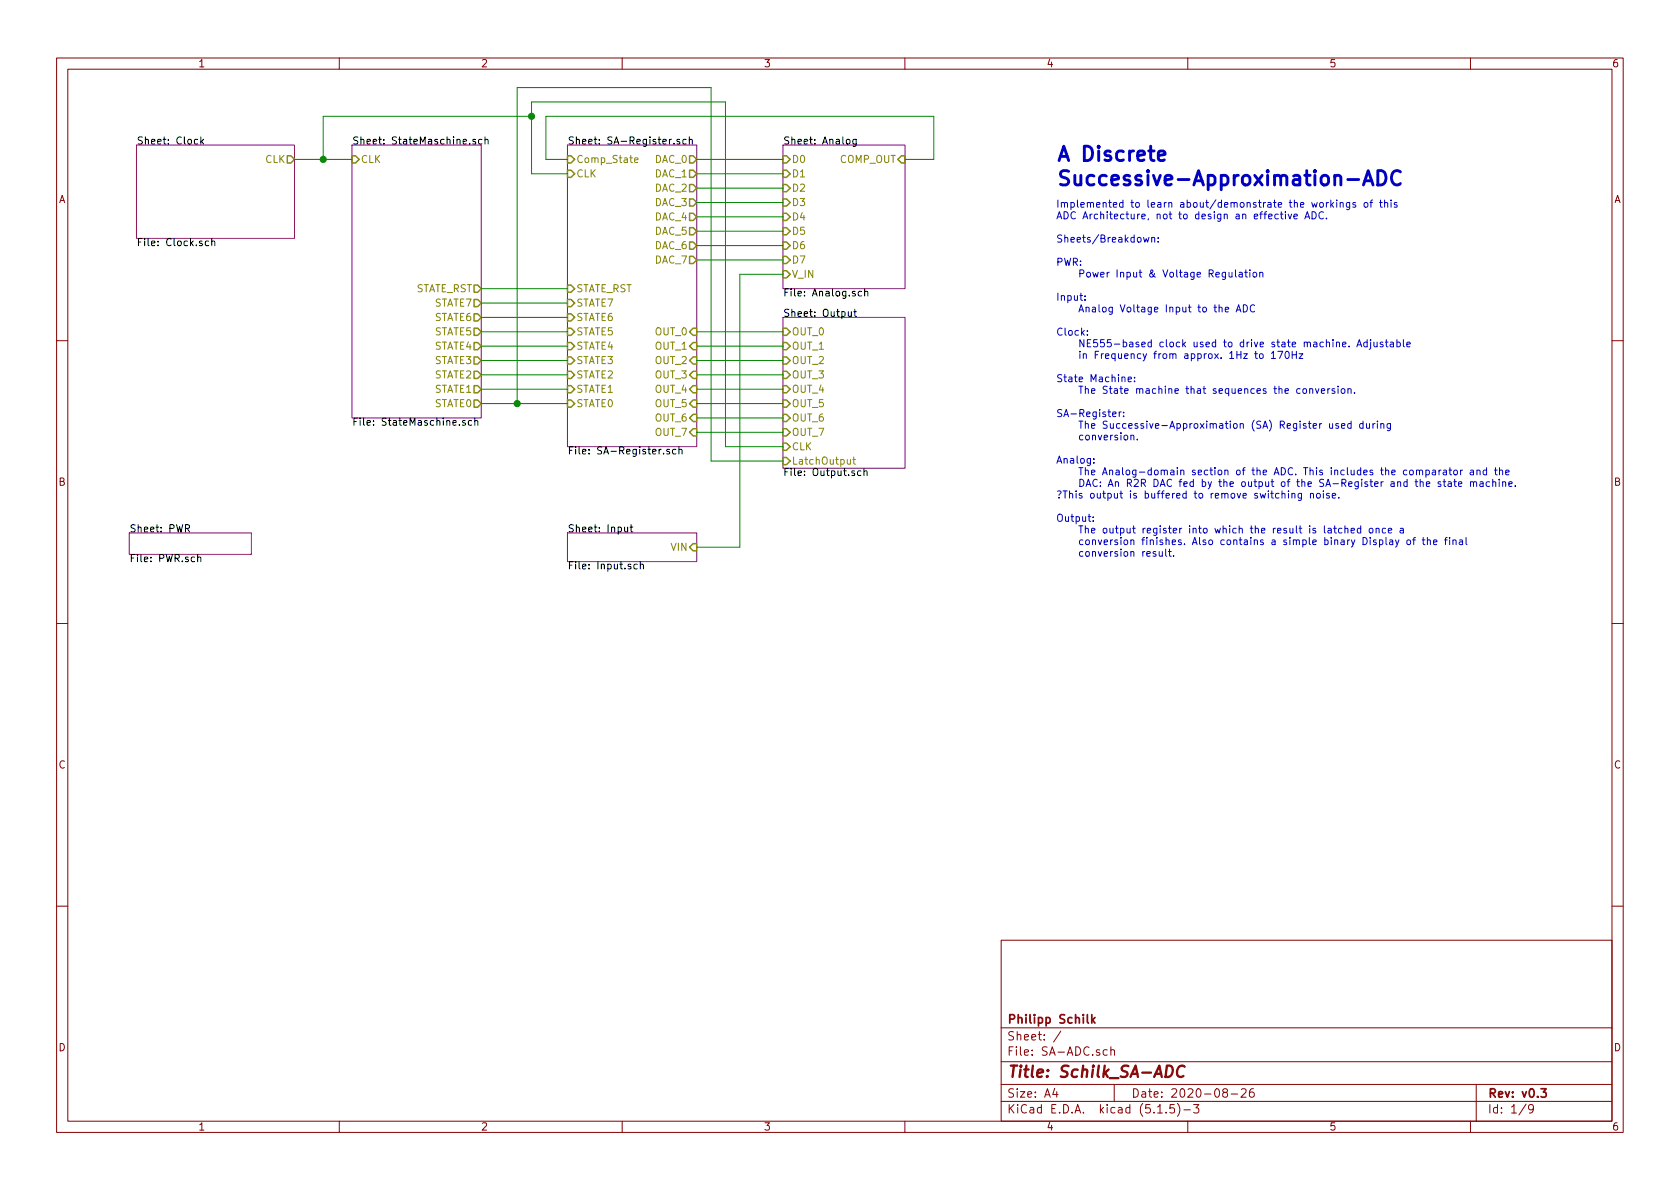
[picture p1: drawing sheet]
<svg xmlns="http://www.w3.org/2000/svg" width="297mm" height="210mm" viewBox="0 0 297 210" stroke-linecap="round" stroke-linejoin="round" font-family="sans-serif">
<g fill="none" stroke="#840000" stroke-width=".18">
<path d="M10 10.3h277v189.9h-277zM12 12.2h273v186.1h-273zM60 10.3v1.9M110 10.3v1.9M160 10.3v1.9M210 10.3v1.9M260 10.3v1.9M10 60.2h2M285 60.2h2M10 110.3h2M285 110.3h2M10 160.2h2"/>
<path d="M177 166.3h108v32h-108zM285 160.2h2M60 198.3v1.9M110 198.3v1.9M160 198.3v1.9M177 194.8h108M177 191.8h108M177 187.8h108M177 181.8h108M186.5 192.5l-.4 1h1M186.8 193v1M187.6 182.3l-1.3 2"/>
<path d="M195.8 185.7l-.5-.1-.3 .3 .1 .6 .2 .1 .5-.1M196.4 185.7h.1a.37 .37 0 0 1 .6 .1v.8M196.4 185.1v1.5M197 191.8v3M204.7 196.8h.8M206.2 196.7v.1M207.6 195.3h-.7l-.1 .7 .2-.1 .5 .1 .2 .2-.1 .5-.2 .1-.6-.1M208.2 195.1a1.71 1.71 0 0 1 0 2.3M209.3 196.3h1.2M210 198.3v1.9M211 195.3h1l-.5 .6 .4 .1v.7l-.2 .1-.7-.1M216.5 193.2l-.3-.3 .1-.2a.48 .48 0 0 1 .6-.1l.1 .2-.1 .3-.6 .1a.48 .48 0 0 0 0 .7l.2 .1 .5-.1v-.4l-.2-.3"/>
<path d="M217.7 193.5h1.1M219.5 192.7l.2-.2h.3l.3 .2v.3v.2l-.9 .8h.9M221.6 192.5a.59 .59 0 0 0-.7 .7l.1 .7 .2 .1 .5-.1 .1-.5-.2-.2-.4-.1-.3 .3M260 198.3v1.9M261 191.8v6.5M269.8 195.2l-1.2 2M271.1 196l-.3 .3-.4-.1-.1-.2v-.4l.1-.2 .4-.1 .2 .2a1.19 1.19 0 0 1-.2 1.2l-.4 .1"/>
</g>
<path d="M192.3 179.4v1.3l.2 .2M193 179.4v1.5M193.6 179.9l-.6 .6M193.2 180.4l.4 .5M272.5 192.5h.9l-.5 .6 .4 .1v.7l-.2 .1-.6-.1" fill="none" stroke="#840000" stroke-width=".3"/>
<path d="M206.3 188.4h.5a1.09 1.09 0 0 1 .6 1.1 1.09 1.09 0 0 1-.8 .9h-.5zM209.4 188.6a.87 .87 0 0 0-1 0 .87 .87 0 0 0-.3 1 .69 .69 0 0 0 .3 .8 .69 .69 0 0 0 .8-.1" fill="none" stroke="#840000" stroke-width=".41"/>
<path d="M24.1 25.6h28v16.6h-28zM62.2 25.6h22.9v48.3h-22.9zM100.3 25.6h22.9v53.4h-22.9zM138.4 25.6h21.6v25.4h-21.6zM138.4 56.1h21.6v26.7h-21.6zM22.9 94.2h21.5v3.8h-21.5zM100.3 94.2h22.9v5.1h-22.9z" fill="none" stroke="#840084" stroke-width=".18"/>
<g fill="none" stroke="#000" stroke-width=".18">
<path d="M35 24.7l-.4-.1-.2 .3 .1 .5h.5M35.5 24.2v1.3M35.6 25l.4 .5M36 24.6l-.5 .5M84.1 24.7l-.3-.1-.2 .2v.2l.5 .1v.3h-.5M85.2 24.7l-.3-.1-.3 .3 .1 .5h.5M85.8 24.8l.1-.2 .3 .1 .1 .8M85.8 24.2v1.3M120.2 24.7l-.3-.1-.2 .2v.2l.5 .1v.3h-.5M121.3 24.7l-.3-.1-.3 .3 .1 .5h.5M121.9 24.8l.1-.2 .4 .1v.8M121.9 24.2v1.3"/>
<path d="M149.7 24.7l.3-.1 .3 .3-.1 .5-.3 .1-.2-.2zM151.4 24.6v1l-.3 .3-.3-.1M151.4 24.7l-.4-.1-.2 .3 .1 .5h.5M36.9 42.7l-.4-.1-.2 .2 .1 .6h.5M37.4 42.7l.2-.1 .3 .1 .1 .8M37.4 42.2v1.3M150 55.1v.8l.3 .1 .2-.2M150.5 55.1v.9M151 55.1h.4M151.1 54.7v1.1l.3 .2M152.3 51.6l-.3-.1-.3 .2 .2 .6h.4M152.9 51.6l.2-.1 .3 .1v.7"/>
<path d="M152.9 51.1v1.2M82.2 74.4h-.3l-.1 .1v.2l.4 .1v.4h-.4M83.4 74.4h-.4l-.2 .2 .1 .6h.5M83.9 74.5l.2-.1h.3l.1 .8M83.9 73.9v1.3M118.4 79.5l-.3-.1-.2 .2v.2l.5 .1v.3h-.5M119.5 79.5l-.3-.1-.3 .3 .1 .5h.5M120 79.6l.2-.2 .3 .1 .1 .8M120 79v1.3M32.8 93.4l.7-.1v-.4l-.2-.1h-.5v1.3M33.1 93.4l.4 .7M35 98.6l.1-.1h.3l.1 .8"/>
<path d="M35 98.1v1.2M110.4 93.2l.1 .8 .3 .1 .2-.2M111 93.2v.9M111.4 93.2h.5M111.6 92.8v1.1l.3 .2M112.7 99.8h-.4l-.2 .2 .1 .6h.5M113.2 99.9l.2-.1h.3l.1 .8M113.2 99.3v1.3M152.2 83.3h-.3l-.3 .2 .1 .5h.5M152.8 83.4l.2-.1h.2l.1 .8M152.8 82.8v1.3"/>
</g>
<g fill="none" stroke="#848400" stroke-width=".25">
<path d="M50.8 27.6h.6l.7 .6-.7 .6h-.6zM62.2 27.6h.7l.6 .6-.6 .6h-.7zM100.3 27.6h.7l.6 .6-.6 .6h-.7zM100.3 30.1h.7l.6 .6-.6 .7h-.7zM121.9 27.6h.7l.6 .6-.6 .6h-.7zM121.9 30.1h.7l.6 .6-.6 .7h-.7zM121.9 37.7h.7l.6 .6-.6 .7h-.7zM121.9 35.2h.7l.6 .6-.6 .6h-.7zM121.9 32.6h.7l.6 .7-.6 .6h-.7zM138.4 27.6h.7l.6 .6-.6 .6h-.7zM138.4 30.1h.7l.6 .6-.6 .7h-.7zM138.4 32.6h.7l.6 .7-.6 .6h-.7z"/>
<path d="M138.4 35.2h.7l.6 .6-.6 .6h-.7zM138.4 37.7h.7l.6 .6-.6 .7h-.7zM159.4 27.6h.6v1.2h-.6l-.7-.6zM83.8 58h.7l.6 .7-.6 .6h-.7zM83.8 55.5h.7l.6 .6-.6 .7h-.7zM83.8 53h.7l.6 .6-.6 .6h-.7zM83.8 50.4h.7l.6 .6-.6 .7h-.7zM100.3 58h.7l.6 .7-.6 .6h-.7zM100.3 55.5h.7l.6 .6-.6 .7h-.7zM100.3 53h.7l.6 .6-.6 .6h-.7zM100.3 50.4h.7l.6 .6-.6 .7h-.7zM121.9 40.3h.7l.6 .6-.6 .6h-.7z"/>
<path d="M121.9 42.8h.7l.6 .6-.6 .7h-.7zM121.9 45.3h.7l.6 .7-.6 .6h-.7zM122.6 58h.6v1.3h-.6l-.7-.6zM138.4 40.3h.7l.6 .6-.6 .6h-.7zM138.4 42.8h.7l.6 .6-.6 .7h-.7zM138.4 45.3h.7l.6 .7-.6 .6h-.7zM138.4 47.9h.7l.6 .6-.6 .6h-.7zM138.4 58h.7l.6 .7-.6 .6h-.7zM83.8 70.7h.7l.6 .7-.6 .6h-.7zM83.8 68.2h.7l.6 .6-.6 .7h-.7zM83.8 65.7h.7l.6 .6-.6 .6h-.7zM83.8 63.1h.7l.6 .6-.6 .7h-.7z"/>
<path d="M83.8 60.6h.7l.6 .6-.6 .6h-.7zM100.3 70.7h.7l.6 .7-.6 .6h-.7zM100.3 68.2h.7l.6 .6-.6 .7h-.7zM100.3 65.7h.7l.6 .6-.6 .6h-.7zM100.3 63.1h.7l.6 .6-.6 .7h-.7zM100.3 60.6h.7l.6 .6-.6 .6h-.7zM121.9 61.2l.7-.6h.6v1.2h-.6zM121.9 68.8l.7-.6h.6v1.3h-.6zM121.9 73.9l.7-.6h.6v1.2h-.6zM122.6 63.1h.6v1.3h-.6l-.7-.7zM122.6 65.7h.6v1.2h-.6l-.7-.6zM122.6 70.7h.6v1.3h-.6l-.7-.6z"/>
<path d="M122.6 75.8h.6v1.3h-.6l-.7-.7zM138.4 60.6h.7l.6 .6-.6 .6h-.7zM138.4 63.1h.7l.6 .6-.6 .7h-.7zM138.4 65.7h.7l.6 .6-.6 .6h-.7zM138.4 68.2h.7l.6 .6-.6 .7h-.7zM138.4 70.7h.7l.6 .7-.6 .6h-.7zM138.4 73.3h.7l.6 .6-.6 .6h-.7zM138.4 75.8h.7l.6 .6-.6 .7h-.7zM138.4 78.4h.7l.6 .6-.6 .6h-.7zM121.9 96.8l.7-.7h.6v1.3h-.6zM138.4 80.9h.7l.6 .6-.6 .7h-.7z"/>
</g>
<path d="M112.2 28.3l.6-.1v-.2l-.4-.1-.2 .2 .1 .6h.5M149.8 81.2l.1 .8 .3 .1 .2-.1M150.4 81.2v.9M150.8 81.2h.5M151 80.8v1.1l.3 .2" fill="none" stroke="#848400" stroke-width=".18"/>
<g fill="none" stroke="#008400" stroke-width=".18">
<path d="M52.1 28.2h10.1M94 20.6h-36.9v7.6M100.3 28.2h-3.8v-7.6h68.6v7.6h-5.1M100.3 30.7h-6.3v-12.7h34.3v61h10.1M123.2 28.2h15.2M123.2 30.7h15.2M123.2 33.3h15.2M123.2 35.8h15.2M123.2 38.3h15.2M85.1 51h15.2M85.1 53.6h15.2M85.1 56.1h15.2"/>
<path d="M85.1 58.7h15.2M123.2 58.7h15.2M123.2 40.9h15.2M123.2 43.4h15.2M123.2 46h15.2M138.4 48.5h-7.6v48.3h-7.6M85.1 61.2h15.2M85.1 71.4h15.2M85.1 63.7h15.2M85.1 66.3h15.2M85.1 68.8h15.2M91.4 71.4v-55.9h34.3v66h12.7"/>
<path d="M123.2 61.2h15.2M123.2 71.4h15.2M123.2 63.7h15.2M123.2 66.3h15.2M123.2 68.8h15.2M123.2 73.9h15.2M123.2 76.4h15.2"/>
</g>
<g fill="none" stroke="#0000c2" stroke-width=".18">
<path d="M226.4 37.9h.4M226.5 37.4v1.1l.3 .2M227.3 37.9v.8M227.8 37.9l.3 .8 .3-.8M228.8 38.3l.6-.1-.1-.3h-.3l-.2 .1 .1 .7h.4M230.7 38.7l.4-1.3 .5 1.3M230.8 38.3h.6M232 37.4a.64 .64 0 0 1 .7 .7 .64 .64 0 0 1-.7 .6zM234 37.6a.6 .6 0 0 0-.9 .4 .6 .6 0 0 0 .7 .7l.2-.1M234.5 38.6v.1M234.9 35.8l-.4 .2M235.3 35.4v1.2"/>
<path d="M235.4 36.2l.4 .4M235.8 35.8l-.5 .5M236.3 35.4v.1M236.3 35.8v.8M237 35.9l.1-.1 .3 .1 .1 .7M237 35.8v.8M238.6 35.8v1.2l-.2 .1-.3-.1M238.6 35.9l-.3-.1-.3 .2 .2 .6h.4M239.7 35.9l-.3-.1-.2 .2v.2l.5 .1v.3h-.5M241.3 35.9l.3-.1 .3 .2-.2 .6h-.3l-.2-.2zM242.2 35.8h.5M242.7 35.4l-.3 .2v1"/>
<path d="M243.9 35.8h.5M244.1 35.4v1.1l.3 .1M244.8 35.9l.2-.1 .3 .1 .1 .7M244.8 35.4v1.2M245.9 35.4v.1M245.9 35.8v.8M247 35.9l-.3-.1-.2 .2 .1 .2 .4 .1v.3h-.5M191.8 53v.1M191.8 52.3v.1M192.3 59.2v.1M192.3 58.5v.1M202.2 42l.2 .8 .3-.6 .2 .6 .2-.8"/>
<path d="M203.6 42.1l.2-.1h.3l.1 .8M203.6 42v.8M204.8 42.7v.1M204.8 42v.2M214.6 54.3h.5M214.8 53.9v1.1l.3 .2M215.5 54.5l.2-.2 .3 .1 .1 .8M215.5 53.9v1.3M216.6 54.7l.6-.1v-.2l-.4-.1-.2 .2 .1 .6h.5M216.7 48.2l-.1 1.1-.1 .1-.3-.1M216.7 48.2h-.4l-.2 .2 .1 .5h.5M217.3 48.2v.7l.4 .1 .1-.1"/>
<path d="M217.8 48.2v.8M218.4 47.7v1.1l.2 .2M218.6 55.2l.4-1.3 .4 1.3M218.7 54.8h.6M219.1 48.2h.5l.1 .8M219.7 48.5h-.5l-.2 .2 .1 .2h.6M219.8 53.9a.64 .64 0 0 1 .8 .6 .64 .64 0 0 1-.8 .7zM220.1 48.2h.4M220.3 47.7v1.1l.2 .2M221 47.7v.1M221 48.2v.8M221.6 48.2h.3l.3 .2-.1 .5-.3 .1-.2-.1z"/>
<path d="M221.8 54a.5 .5 0 0 0-.6 0 .5 .5 0 0 0-.1 .6 .45 .45 0 0 0 .2 .5 .45 .45 0 0 0 .5-.1M222.7 48.3l.2-.1h.3l.1 .8M222.7 48.2v.8M196.7 73.2l.6-.1v-.2l-.4-.1-.2 .2 .1 .6h.5M197.9 72.8v.9M198.2 77v.8M198.2 72.8l-.2 .1-.1 .2M198.7 73.6v.1M198.7 72.9v.1M198.8 77.1l.2-.1 .3 .1 .1 .5-.1 .1-.3 .1-.2-.1zM199.5 67.1l.6-.1-.1-.3h-.4l-.1 .1v.7h.5M199.9 77.1l.2-.1h.3l.1 .8"/>
<path d="M199.9 77v.8M200.6 67.4v.1M200.6 66.7v.1M201.1 77.7v.1M221.8 62.6h.5M222 62.1v1.1l.3 .2M222.7 62.7l.2-.1 .4 .1v.5l-.1 .1-.3 .1-.2-.1zM224.8 62.5l.3-.4v1.3M224.8 63.4h.7M225.9 62.1h.9l-.6 1.3M227.3 62.2l.2-.1a.67 .67 0 0 1 .5 .7 .67 .67 0 0 1-.5 .6l-.3-.5zM228.5 62.1v1.3"/>
<path d="M228.5 62.7h.7M229.2 62.1v1.3M229.7 62.6h.7l-.7 .8h.7M229.9 68.8l-.4-.1-.2 .3 .1 .5h.5M230.5 68.8l.3-.1 .2 .2-.1 .6-.3 .1-.2-.3zM231.6 68.9l.1-.2 .4 .1v.8M231.6 68.7v.9M232.6 68.7l.3 .9 .3-.9M233.6 69.1l.6-.1v-.2l-.4-.1-.2 .2 .1 .6h.5M234.8 68.7v.9M235.1 74.9v.8h.3l.2-.1M235.1 68.7l-.3 .3"/>
<path d="M235.6 74.9v.8M236 68.8l-.3-.1-.2 .2 .1 .2 .4 .1v.3h-.5M236.3 60.6l.2-.1h.3v.8M236.3 60.5v.8M236.6 68.3v.1M236.6 68.7v.9M236.7 74.9h-.4l-.1 .2v.2l.5 .1v.3h-.5M237.2 68.9l.2-.2 .3 .2 .1 .4-.1 .2-.3 .1-.2-.2zM237.2 75.3l.6-.1-.1-.3h-.3l-.2 .2 .1 .6h.4M237.4 60.9l.6-.1-.1-.3h-.3l-.2 .2v.6h.5M238.3 68.9l.2-.2 .3 .1 .1 .8M238.3 68.7v.9"/>
<path d="M238.5 61.2v.1M238.9 74.9h-.4l-.2 .2 .1 .6h.5M238.9 74.5v1.2M239.5 69.4v.2M239.9 61.3l.4-1.2 .5 1.2M240 61h.6M241 74.9h-.4l-.2 .2 .1 .6h.5M241 74.5v1.2M241.6 74.9l.1 .8h.3l.1-.1M241.7 60.5h-.3l-.3 .2 .1 .6h.5M241.7 60.1v1.2M242.1 74.9v.8"/>
<path d="M242.3 60.5v1.1l-.2 .2M242.3 60.1v.1M242.7 74.9v.8M242.9 60.5l.1 .8h.3l.2-.1M243.1 74.9l-.4 .2M243.5 60.5v.8M243.5 74.5v.1M243.5 74.9v.8M244.1 75l.2-.1h.3l.1 .8M244.1 74.9v.8M244.5 60.5h-.3l-.2 .2 .1 .2 .4 .1v.3h-.5M244.9 60.5h.5"/>
<path d="M245.1 60.1v1.1l.3 .1M245.8 60.5h.5l.1 .8M245.8 74.9v1l-.2 .3-.3-.1M245.8 74.9h-.3l-.3 .2 .2 .6h.4M246.4 60.8l-.5 .1-.1 .1 .1 .3h.5M247 60.5h.3l.3 .2-.1 .6h-.5M247 60.1v1.2M248.1 60.1v1.1l.2 .1M248.7 60.9l.7-.1-.1-.3h-.4l-.2 .2 .1 .6h.5M193.3 92.1v.1M193.3 91.4v.1M193.4 81.8v.1"/>
<path d="M193.4 81.1v.1M202.8 97.9l.6-.1-.1-.2-.3-.1-.2 .2v.6h.5M204.3 97.6l-.3-.1-.1 .2v.2l.4 .1v.3h-.4M205 97.5v.8l.3 .1 .2-.2M205.5 97.5v.9M206.1 97.1v1.1l.2 .2M206.6 97.5h.5M206.8 97.1v1.1l.3 .2M207.5 98.2v.2M226.7 87.4l.1-.2 .4 .1v.8M226.7 86.8v1.3M227.8 87.2v.9"/>
<path d="M228.4 87.4l.2-.2 .3 .1 .1 .8M228.4 87.2v.9M230.1 87.2v1.1l-.2 .2-.3-.1M230.1 87.3l-.4-.1-.2 .3 .1 .5h.5M231.7 87.4l.2-.2 .3 .1v.8M231.7 87.2v.9M232.9 87.3l.3-.1 .3 .3-.2 .5-.3 .1-.2-.2zM234 87.2v.9M234.2 93v1.1l.1 .2M234.8 93.5h.5l.1 .8M235 87.3l-.3-.1-.2 .2 .1 .2 .4 .1v.3h-.5M235.4 93.7l-.5 .1-.1 .1v.3h.6"/>
<path d="M235.6 87.6l.6-.1-.1-.2-.4-.1-.1 .2v.6h.5M235.8 93.4h.5M236 93v1.1l.3 .2M236.7 88v.1M237.3 93.5l-.4-.1-.2 .2 .1 .6h.5M237.8 93.5l.2-.1 .3 .1v.8M237.8 93v1.3M238.9 93.8l.6-.1-.1-.2-.3-.1-.2 .2v.6h.5M240.6 93.5l-.4-.1-.2 .2 .1 .6h.5M240.6 93v1.3M242.2 93.5l.3-.1 .2 .1-.1 .7-.3 .1-.2-.2v-.5zM243.3 93.5l.2-.1 .3 .1v.8"/>
<path d="M243.3 95.5h-.3l-.2 .2 .1 .1 .4 .2v.3h-.5M243.3 93.4v.9M243.9 95.5h.4l.2 .2-.1 .6h-.5M243.9 95.5v1.2M245 93.5l-.4-.1-.2 .2 .1 .6h.5M245.1 95v1.1l.1 .2M245.5 93.8l.6-.1-.1-.2-.3-.1-.2 .2v.6h.5M245.7 95.5h.5l.1 .8M246.3 95.8h-.5l-.1 .2v.3h.6M246.7 95.5l.3 .8M247.3 95.5l-.4 1.1-.2 .1M247.6 93.5h.5v.8"/>
<path d="M248.1 93.7l-.4 .1-.2 .1 .1 .3h.5M248.8 95.6l.2-.1 .4 .1v.5l-.1 .2h-.3l-.2-.1zM249.8 95.5h.5M250.3 95l-.3 .2v1.1M250.4 83.3l.2-.2 .3 .1 .1 .8M250.4 83.1v.9M251 83.3l.2-.2 .3 .1v.8M251.1 85.3l.2-.1h.3v.8M251.5 95.5h.4M251.6 95v1.1l.3 .2M252.1 83.2l.4-.1 .2 .3-.1 .5h-.5M252.1 83.1v1.3"/>
<path d="M252.2 85.6l.6-.1-.1-.3h-.3l-.2 .2v.6h.5M252.4 95.6l.2-.1h.3v.8M252.4 95v1.3M253.3 83.2h.5v.8M253.5 95.9l.6-.1-.1-.3h-.4l-.1 .2v.6h.5M253.8 83.4l-.4 .1-.2 .2 .2 .3 .4-.1M254.4 83.1v.9M254.7 85.2h-.3l-.1 .2v.1l.4 .2v.3h-.4M254.8 83.1l-.4 .3M255.1 85.2h.5M255.2 83.2h.5l.1 .8M255.3 84.8v1l.3 .2"/>
<path d="M255.4 95.5h.5M255.8 83.4l-.5 .1-.2 .2 .1 .2h.6M255.9 95l-.3 .2v1.1M256.1 85.2h.4l.1 .8M256.2 83.1h.5M256.3 95v.2M256.3 95.5v.8M256.4 82.7v1.1l.3 .2M256.6 85.5h-.4l-.2 .2 .1 .3h.5M256.9 95.6l.2-.1h.3l.1 .8M256.9 95.5v.8M257 85.2h.5"/>
<path d="M257.1 83.2l.4-.1 .1 .2v.6l-.3 .1-.3-.3zM257.2 84.8v1l.3 .2M257.9 85.6l.6-.1-.1-.3h-.3l-.2 .2v.6h.5M258.1 95.5h.4l.1 .8M258.2 83.1v.9M258.6 83.1l-.4 .3M258.6 95.8h-.4l-.2 .2 .2 .3h.4M259.2 95v1.1l.2 .2M260 83.2h.5v.8M260 85.3l.2-.1h.3v.8M260 85.2v.8M260.5 83.4l-.4 .1-.2 .2 .1 .2h.5"/>
<path d="M260.5 85.4l.2-.2h.3l.1 .8M261.1 83.3l.2-.2 .3 .1 .1 .8M261.1 83.1v.9M261.7 85.2h.5v.8M262.2 85.5h-.4l-.2 .2 .2 .3h.4M262.8 83.2l-.3-.1-.3 .3 .2 .5h.4M262.8 82.7v1.3M263.4 85.2h-.4l-.2 .2 .1 .6h.5M263.9 85.3l.2-.1h.3l.1 .8M263.9 84.8v1.2M264.2 83.1h.5M264.4 82.7v1.1l.3 .2"/>
<path d="M265.1 84.8v.1M265.1 85.2v.8M265.1 83.3l.2-.2 .3 .1 .1 .8M265.1 82.7v1.3M265.7 85.3l.2-.1h.3v.8M265.7 85.2v.8M266.2 83.5l.6-.1v-.2l-.4-.1-.2 .2 .1 .6h.5M266.8 85.6l.6-.1-.1-.3h-.3l-.2 .2v.6h.5M267.9 85.9v.1"/>
</g>
<path d="M204.8 27.5l1.2-.2-.1-.5-.7-.1-.3 .1-.1 .2 .1 1.3 .3 .1 .7-.1M241.1 32.7l.8-2.5 .9 2.5M241.3 32h1.2M243.6 30.2a1.33 1.33 0 0 1 1.4 .6 1.33 1.33 0 0 1-.2 1.5l-.6 .4h-.6zM247.6 30.4a.96 .96 0 0 0-1.1-.1 .96 .96 0 0 0-.5 1 1.08 1.08 0 0 0 .3 1.1 1.08 1.08 0 0 0 1.2 .2l.1-.1" fill="none" stroke="#0000c2" stroke-width=".51"/>
<g fill="#008400" stroke="#008400" stroke-width=".25">
<circle cx="94" cy="20.6" r=".51"/>
<circle cx="91.4" cy="71.4" r=".51"/>
<circle cx="57.2" cy="28.2" r=".51"/>
</g>
<g font-size="3.5" fill="#0000c2">
<text x="186.7" y="28.5">A Discrete</text>
<text x="186.7" y="32.8">Successive-Approximation-ADC</text>
</g>
<text font-size="2.8" fill="#840000" x="178" y="190.5">Title: Schilk_SA-ADC</text>
<g font-size="2.1" fill="#840000">
<text x="178" y="184">Sheet: /</text>
<text x="178" y="181">Philipp Schilk</text>
<text x="178" y="186.7">File: SA-ADC.sch</text>
<text x="178" y="196.9">KiCad E.D.A. kicad (5.1.5)-3</text>
<text x="178" y="194.1">Size: A4</text>
<text x="200" y="194.1">Date: 2020-08-26</text>
<text x="263" y="194.1">Rev: v0.3</text>
<text x="263" y="196.9">Id: 1/9</text>
</g>
<g font-size="1.8" fill="#840000">
<text x="35" y="11.9">1</text>
<text x="85" y="11.9">2</text>
<text x="135" y="11.9">3</text>
<text x="185" y="11.9">4</text>
<text x="235" y="11.9">5</text>
<text x="285" y="11.9">6</text>
<text x="10.4" y="35.9">A</text>
<text x="285.4" y="35.9">A</text>
<text x="10.4" y="85.9">B</text>
<text x="285.4" y="85.9">B</text>
<text x="10.4" y="135.9">C</text>
<text x="285.4" y="135.9">C</text>
<text x="10.4" y="185.9">D</text>
<text x="285.4" y="185.9">D</text>
<text x="35" y="199.9">1</text>
<text x="85" y="199.9">2</text>
<text x="135" y="199.9">3</text>
<text x="185" y="199.9">4</text>
<text x="235" y="199.9">5</text>
<text x="285" y="199.9">6</text>
</g>
<g font-size="1.8">
<text x="24.1" y="25.5">Sheet: Clock</text>
<text x="62.2" y="25.5">Sheet: StateMaschine.sch</text>
<text x="100.3" y="25.5">Sheet: SA-Register.sch</text>
<text x="138.4" y="25.5">Sheet: Analog</text>
<text x="24.1" y="43.5">File: Clock.sch</text>
<text x="138.4" y="52.4">File: Analog.sch</text>
<text x="138.4" y="56">Sheet: Output</text>
<text x="62.2" y="75.3">File: StateMaschine.sch</text>
<text x="100.3" y="80.4">File: SA-Register.sch</text>
<text x="138.4" y="84.2">File: Output.sch</text>
<text x="22.9" y="94.1">Sheet: PWR</text>
<text x="100.3" y="94.1">Sheet: Input</text>
<text x="22.9" y="99.4">File: PWR.sch</text>
<text x="100.3" y="100.7">File: Input.sch</text>
</g>
<g font-size="1.8" fill="#848400">
<text x="46.9" y="28.8">CLK</text>
<text x="63.8" y="28.8">CLK</text>
<text x="101.9" y="28.8">Comp_State</text>
<text x="115.9" y="28.8">DAC_0</text>
<text x="140" y="28.8">D0</text>
<text x="148.5" y="28.8">COMP_OUT</text>
<text x="101.9" y="31.4">CLK</text>
<text x="115.9" y="31.4">DAC_1</text>
<text x="115.9" y="33.9">DAC_2</text>
<text x="140" y="31.4">D1</text>
<text x="140" y="33.9">D2</text>
<text x="115.9" y="39">DAC_4</text>
<text x="115.9" y="41.5">DAC_5</text>
<text x="115.9" y="36.4">DAC_3</text>
<text x="140" y="36.4">D3</text>
<text x="140" y="39">D4</text>
<text x="140" y="41.5">D5</text>
<text x="115.9" y="44.1">DAC_6</text>
<text x="115.9" y="46.6">DAC_7</text>
<text x="140" y="44.1">D6</text>
<text x="140" y="46.6">D7</text>
<text x="73.3" y="51.7">STATE_RST</text>
<text x="101.9" y="51.7">STATE_RST</text>
<text x="140" y="49.1">V_IN</text>
<text x="76.8" y="59.3">STATE5</text>
<text x="76.8" y="56.8">STATE6</text>
<text x="76.8" y="54.2">STATE7</text>
<text x="101.9" y="59.3">STATE5</text>
<text x="101.9" y="56.8">STATE6</text>
<text x="101.9" y="54.2">STATE7</text>
<text x="116" y="59.3">OUT_0</text>
<text x="140" y="59.3">OUT_0</text>
<text x="76.8" y="64.4">STATE3</text>
<text x="76.8" y="61.8">STATE4</text>
<text x="101.9" y="64.4">STATE3</text>
<text x="101.9" y="61.8">STATE4</text>
<text x="116" y="61.8">OUT_1</text>
<text x="116" y="64.4">OUT_2</text>
<text x="140" y="61.8">OUT_1</text>
<text x="140" y="64.4">OUT_2</text>
<text x="76.8" y="69.5">STATE1</text>
<text x="76.8" y="66.9">STATE2</text>
<text x="101.9" y="69.5">STATE1</text>
<text x="101.9" y="66.9">STATE2</text>
<text x="116" y="66.9">OUT_3</text>
<text x="116" y="69.5">OUT_4</text>
<text x="140" y="66.9">OUT_3</text>
<text x="140" y="69.5">OUT_4</text>
<text x="76.8" y="72">STATE0</text>
<text x="101.9" y="72">STATE0</text>
<text x="116" y="72">OUT_5</text>
<text x="116" y="74.5">OUT_6</text>
<text x="116" y="77.1">OUT_7</text>
<text x="140" y="72">OUT_5</text>
<text x="140" y="74.5">OUT_6</text>
<text x="140" y="77.1">OUT_7</text>
<text x="140" y="82.2">LatchOutput</text>
<text x="140" y="79.6">CLK</text>
<text x="118.7" y="97.4">VIN</text>
</g>
<g font-size="1.8" fill="#0000c2">
<text x="186.7" y="36.7">Implemented to learn about/demonstrate the workings of this</text>
<text x="186.7" y="38.8">ADC Architecture, not to design an effective ADC.</text>
<text x="186.7" y="42.9">Sheets/Breakdown:</text>
<text x="186.7" y="47">PWR:</text>
<text x="186.7" y="53.2">Input:</text>
<text x="188.7" y="49.1">Power Input &amp; Voltage Regulation</text>
<text x="186.7" y="59.4">Clock:</text>
<text x="188.7" y="55.2">Analog Voltage Input to the ADC</text>
<text x="188.7" y="61.4">NE555-based clock used to drive state machine. Adjustable</text>
<text x="188.7" y="63.5">in Frequency from approx. 1Hz to 170Hz</text>
<text x="186.7" y="67.6">State Machine:</text>
<text x="188.7" y="69.6">The State machine that sequences the conversion.</text>
<text x="186.7" y="73.8">SA-Register:</text>
<text x="188.7" y="75.8">The Successive-Approximation (SA) Register used during</text>
<text x="188.7" y="77.9">conversion.</text>
<text x="186.7" y="82">Analog:</text>
<text x="187.2" y="88.2">This output is buffered to remove switching noise.</text>
<text x="188.7" y="84">The Analog-domain section of the ADC. This includes the comparator and the</text>
<text x="188.7" y="86.1">DAC: An R2R DAC fed by the output of the SA-Register and the state machine.</text>
<text x="186.7" y="92.3">Output:</text>
<text x="188.7" y="94.3">The output register into which the result is latched once a</text>
<text x="188.7" y="96.4">conversion finishes. Also contains a simple binary Display of the final</text>
<text x="188.7" y="98.4">conversion result.</text>
</g>
</svg>
